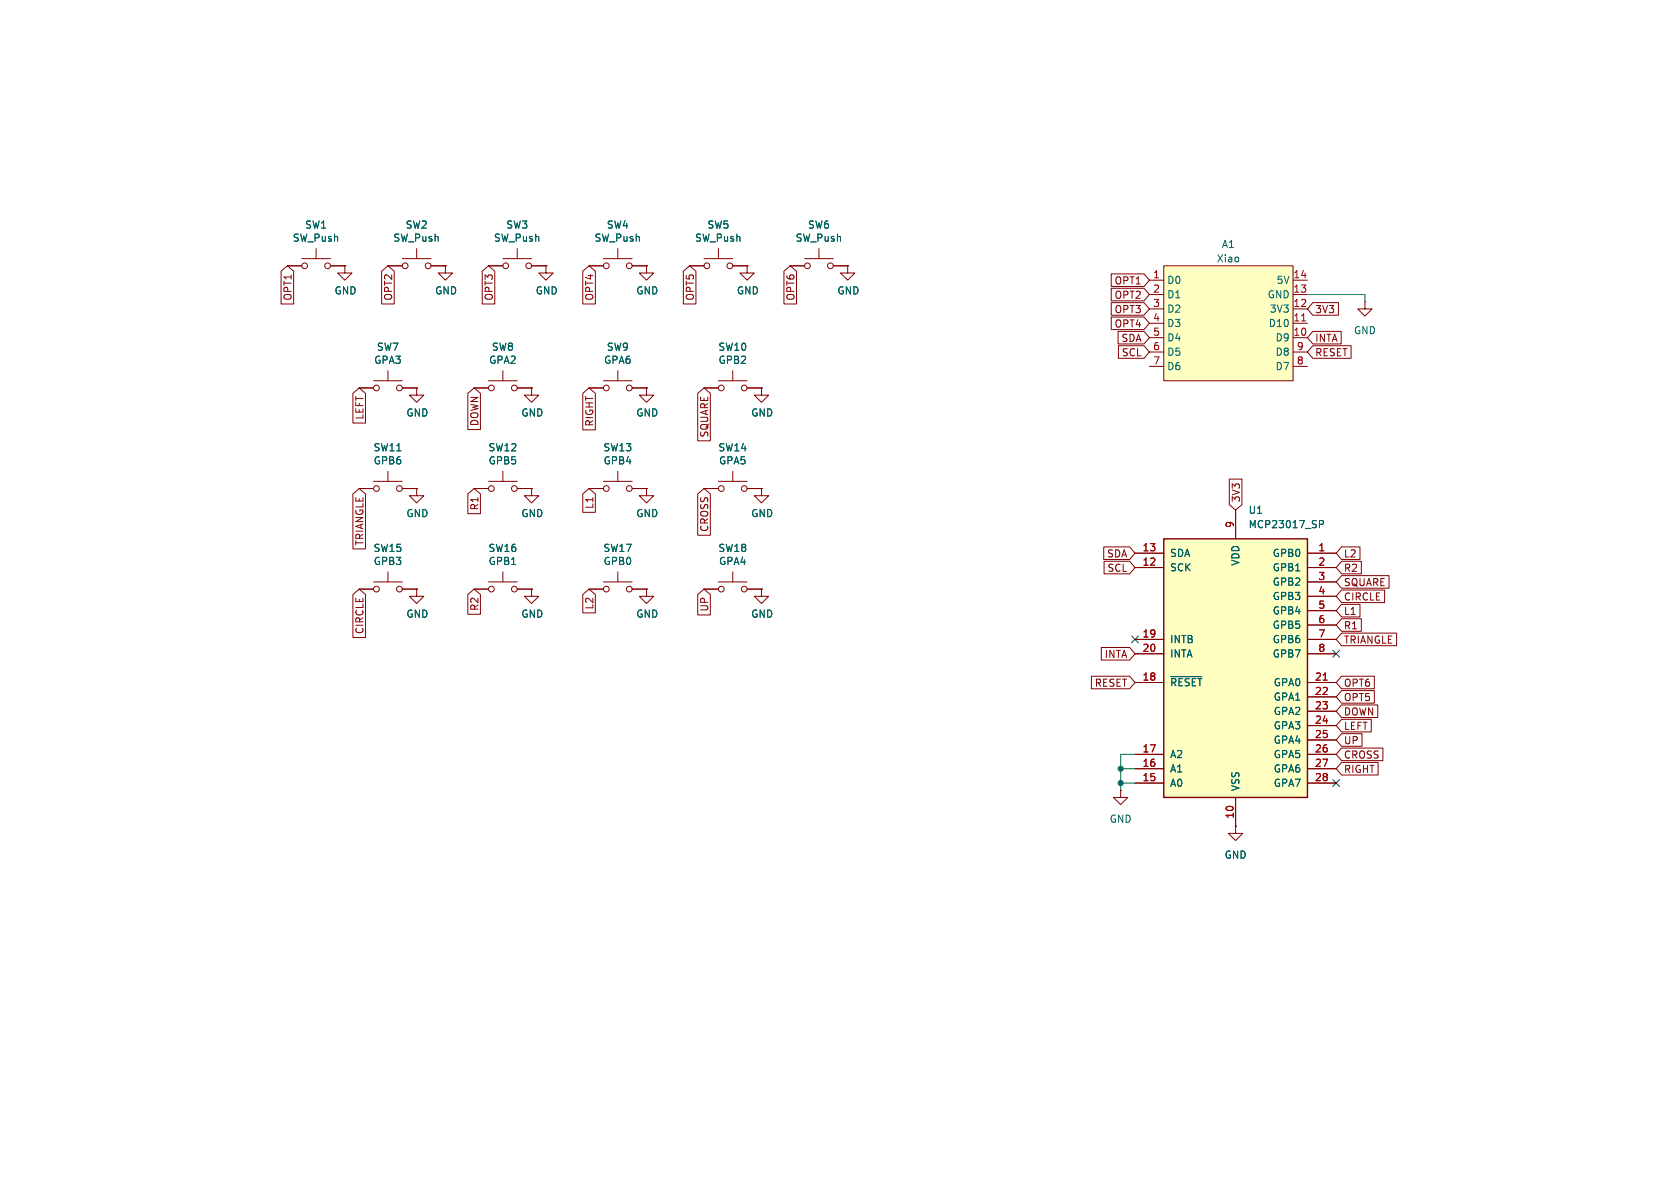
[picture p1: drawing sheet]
<svg xmlns="http://www.w3.org/2000/svg" width="297mm" height="210mm" viewBox="0 0 297 210" stroke-linecap="round" stroke-linejoin="round" font-family="sans-serif">
<path d="M134.6 68.6v1.3h1.3l-1.3 1.2-1.3-1.2h1.3M134.6 68.6h.1M114.3 86.4v1.2h1.3l-1.3 1.3-1.3-1.3h1.3M114.3 86.4h.1M114.3 104.1v1.3h1.3l-1.3 1.3-1.3-1.3h1.3M114.3 104.1h.1" fill="none" stroke="#840000" stroke-width=".18"/>
<path d="M205.7 47h22.9v20.3h-22.9z" fill="#ffffc2"/>
<g fill="none" stroke="#840000" stroke-width=".18">
<path d="M50.8 47h2.5M53.3 45.7h5.1M55.9 43.9v1.8M58.4 47h2.6M61 47v1.3h1.2l-1.2 1.2-1.3-1.2h1.3M61 47h.1M149.9 47v1.3h1.2l-1.2 1.2-1.3-1.2h1.3M149.9 47h.1M203.2 49.5h2.5M203.2 59.7h2.5M203.2 57.2h2.5M203.2 54.6h2.5"/>
<path d="M203.2 52.1h2.5M205.7 47h22.9v20.3h-22.9zM228.6 49.5h2.5M228.6 59.7h2.5M228.6 57.2h2.5M228.6 54.6h2.5M228.6 52.1h2.5M104.1 68.6h2.6M106.7 67.3h5.1M109.2 65.5v1.8M111.8 68.6h2.5M114.3 68.6v1.3h1.3l-1.3 1.2-1.3-1.2h1.3"/>
<path d="M114.3 68.6h.1M124.5 68.6h2.5M127 67.3h5.1M129.5 65.5v1.8M132.1 68.6h2.5M203.2 62.2h2.5M203.2 64.8h2.5M228.6 62.2h2.5M228.6 64.8h2.5M104.1 86.4h2.6M106.7 85.1h5.1M109.2 83.3v1.8"/>
<path d="M111.8 86.4h2.5M124.5 86.4h2.5M127 85.1h5.1M129.5 83.3v1.8M132.1 86.4h2.5M104.1 104.1h2.6M106.7 102.9h5.1M109.2 101.1v1.8M111.8 104.1h2.5"/>
<circle cx="53.8" cy="47" r=".51"/>
<circle cx="57.9" cy="47" r=".51"/>
<circle cx="107.2" cy="68.6" r=".51"/>
<circle cx="111.3" cy="68.6" r=".51"/>
<circle cx="127.5" cy="68.6" r=".51"/>
<circle cx="131.6" cy="68.6" r=".51"/>
<circle cx="107.2" cy="86.4" r=".51"/>
<circle cx="111.3" cy="86.4" r=".51"/>
<circle cx="127.5" cy="86.4" r=".51"/>
<circle cx="131.6" cy="86.4" r=".51"/>
<circle cx="107.2" cy="104.1" r=".51"/>
<circle cx="111.3" cy="104.1" r=".51"/>
</g>
<path d="M230.1 56.7h.7" fill="none" stroke="#a90000" stroke-width=".18"/>
<path d="M205.7 95.3h25.4v45.7h-25.4z" fill="#ffffc2"/>
<path d="M205.7 95.3h25.4v45.7h-25.4z" fill="none" stroke="#840000" stroke-width=".25"/>
<g fill="none" stroke="#840000" stroke-width=".18">
<path d="M49.7 47.9l1.1-.9 1.1 .9v5.8h-2.2zM50.8 47h2.5M58.4 47h2.6M61 47h.1M67.5 47.9l1.1-.9 1.1 .9v5.8h-2.2zM68.6 47h2.5M71.1 45.7h5.1M73.7 43.9v1.8M76.2 47h2.5M78.7 47v1.3h1.3l-1.3 1.2-1.2-1.2h1.2M78.7 47h.1M85.2 47.9l1.2-.9 1.1 .9v5.8h-2.3z"/>
<path d="M86.4 47h2.5M88.9 45.7h5.1M91.4 43.9v1.8M94 47h2.5M96.5 47v1.3h1.3l-1.3 1.2-1.3-1.2h1.3M96.5 47h.1M103 47.9l1.1-.9 1.2 .9v5.8h-2.3zM104.1 47h2.6M106.7 45.7h5.1M109.2 43.9v1.8M111.8 47h2.5M114.3 47v1.3h1.3l-1.3 1.2-1.3-1.2h1.3"/>
<path d="M114.3 47h.1M120.8 47.9l1.1-.9 1.1 .9v5.8h-2.2zM121.9 47h2.6M124.5 45.7h5M127 43.9v1.8M129.5 47h2.6M132.1 47v1.3h1.2l-1.2 1.2-1.3-1.2h1.3M132.1 47h.1M138.6 47.9l1.1-.9 1.1 .9v5.8h-2.2zM139.7 47h2.5M142.2 45.7h5.1M144.8 43.9v1.8"/>
<path d="M147.3 47h2.6M149.9 47h.1M196.5 48.4h5.7l1 1.1-1 1.1h-5.7zM196.5 53.5h5.7l1 1.1-1 1.1h-5.7zM196.5 51h5.7l1 1.1-1 1.1h-5.7zM196.5 56h5.7l1 1.2-1 1.1h-5.7zM197.7 58.6h4.5l1 1.1-1 1.1h-4.5zM232.1 53.5h4.5v2.2h-4.5l-1-1.1zM232.1 58.6h5v2.2h-5l-1-1.1zM241.3 53.3v1.3h1.3l-1.3 1.3-1.3-1.3h1.3M241.3 53.3h.1M62.4 69.5l1.1-.9 1.1 .9v5.3h-2.2z"/>
<path d="M63.5 68.6h2.5M66 67.3h5.1M68.6 65.5v1.8M71.1 68.6h2.6M73.7 68.6v1.3h1.2l-1.2 1.2-1.3-1.2h1.3M73.7 68.6h.1M82.7 69.5l1.1-.9 1.1 .9v6.4h-2.2zM83.8 68.6h2.6M86.4 67.3h5M88.9 65.5v1.8M91.4 68.6h2.6M94 68.6v1.3h1.2l-1.2 1.2-1.3-1.2h1.3"/>
<path d="M94 68.6h.1M103 69.5l1.1-.9 1.2 .9v6.5h-2.3zM104.1 68.6h2.6M111.8 68.6h2.5M114.3 68.6h.1M123.3 69.5l1.2-.9 1.1 .9v8.4h-2.3zM124.5 68.6h2.5M132.1 68.6h2.5M134.6 68.6h.1M197.7 61.1h4.5l1 1.1-1 1.1h-4.5zM232.1 61.1h6.8v2.2h-6.8l-1-1.1zM62.4 87.3l1.1-.9 1.1 .9v9.7h-2.2z"/>
<path d="M63.5 86.4h2.5M66 85.1h5.1M68.6 83.3v1.8M71.1 86.4h2.6M73.7 86.4v1.2h1.2l-1.2 1.3-1.3-1.3h1.3M73.7 86.4h.1M82.7 87.3l1.1-.9 1.1 .9v3.5h-2.2zM83.8 86.4h2.6M86.4 85.1h5M88.9 83.3v1.8M91.4 86.4h2.6M94 86.4v1.2h1.2l-1.2 1.3-1.3-1.3h1.3"/>
<path d="M94 86.4h.1M103 87.3l1.1-.9 1.2 .9v3.3h-2.3zM104.1 86.4h2.6M111.8 86.4h2.5M114.3 86.4h.1M123.3 87.3l1.2-.9 1.1 .9v7.3h-2.3zM124.5 86.4h2.5M132.1 86.4h2.5M134.6 86.4v1.2h1.3l-1.3 1.3-1.3-1.3h1.3M134.6 86.4h.1M195.1 96.7h4.6l1 1.1-1 1.1h-4.6zM195.2 99.2h4.5l1 1.1-1 1.1h-4.5z"/>
<path d="M200.7 97.8h5M217.3 84.7h2.3v4.5l-1.2 1-1.1-1zM218.4 90.2v5.1M231.1 97.8h5.1M237.2 99.2h3.5v2.2h-3.5l-1-1.1zM237.2 96.7h3.2v2.2h-3.2l-1-1.1zM62.4 105.1l1.1-1 1.1 1v7.6h-2.2zM63.5 104.1h2.5M66 102.9h5.1M68.6 101.1v1.8M71.1 104.1h2.6M73.7 104.1v1.3h1.2l-1.2 1.3-1.3-1.3h1.3"/>
<path d="M73.7 104.1h.1M82.7 105.1l1.1-1 1.1 1v3.5h-2.2zM83.8 104.1h2.6M86.4 102.9h5M88.9 101.1v1.8M91.4 104.1h2.6M94 104.1v1.3h1.2l-1.2 1.3-1.3-1.3h1.3M94 104.1h.1M103 105.1l1.1-1 1.2 1v3.2h-2.3zM104.1 104.1h2.6M111.8 104.1h2.5M114.3 104.1h.1"/>
<path d="M123.3 105.1l1.2-1 1.1 1v3.6h-2.3zM124.5 104.1h2.5M127 102.9h5.1M129.5 101.1v1.8M132.1 104.1h2.5M134.6 104.1v1.3h1.3l-1.3 1.3-1.3-1.3h1.3M134.6 104.1h.1M192.9 119.5h6.8l1 1.2-1 1.1h-6.8zM194.7 114.5h5l1 1.1-1 1.1h-5zM200.7 100.3h5M200.7 113h5M200.7 115.6h5"/>
<path d="M231.1 100.3h5.1M231.1 113h5.1M231.1 115.6h5.1M231.1 102.9h5.1M231.1 105.4h5.1M231.1 108h5.1M231.1 110.5h5.1M237.2 109.4h3.5v2.2h-3.5l-1-1.1zM237.2 111.9h9.7v2.2h-9.7l-1-1.1zM237.2 104.3h7.6v2.2h-7.6l-1-1.1zM237.2 101.8h8.4v2.2h-8.4l-1-1.1zM237.2 106.8h3.2v2.3h-3.2l-1-1.1z"/>
<path d="M237.2 119.5h5.8v2.3h-5.8l-1-1.1zM198.1 139.7v1.3h1.3l-1.3 1.2-1.3-1.2h1.3M198.1 139.7h.1M200.7 138.4h5M200.7 135.9h5M200.7 133.4h5M200.7 120.7h5M231.1 138.4h5.1M231.1 135.9h5.1M231.1 133.4h5.1M231.1 120.7h5.1M231.1 123.2h5.1"/>
<path d="M231.1 125.7h5.1M231.1 128.3h5.1M231.1 130.8h5.1M237.2 132.2h7.3v2.3h-7.3l-1-1.1zM237.2 122.1h5.8v2.2h-5.8l-1-1.1zM237.2 124.6h6.4v2.2h-6.4l-1-1.1zM237.2 134.8h6.4v2.2h-6.4l-1-1.1zM237.2 127.2h5.2v2.2h-5.2l-1-1.1zM237.2 129.7h3.6v2.2h-3.6l-1-1.1zM218.4 146.1v1.2h1.3l-1.3 1.3-1.2-1.3h1.2M218.4 146.1h.1M218.4 141v5.1"/>
<circle cx="71.6" cy="47" r=".51"/>
<circle cx="75.7" cy="47" r=".51"/>
<circle cx="89.4" cy="47" r=".51"/>
<circle cx="93.5" cy="47" r=".51"/>
<circle cx="107.2" cy="47" r=".51"/>
<circle cx="111.3" cy="47" r=".51"/>
<circle cx="125" cy="47" r=".51"/>
<circle cx="129" cy="47" r=".51"/>
<circle cx="142.7" cy="47" r=".51"/>
<circle cx="146.8" cy="47" r=".51"/>
<circle cx="66.5" cy="68.6" r=".51"/>
<circle cx="70.6" cy="68.6" r=".51"/>
<circle cx="86.9" cy="68.6" r=".51"/>
<circle cx="90.9" cy="68.6" r=".51"/>
<circle cx="66.5" cy="86.4" r=".51"/>
<circle cx="70.6" cy="86.4" r=".51"/>
<circle cx="86.9" cy="86.4" r=".51"/>
<circle cx="90.9" cy="86.4" r=".51"/>
<circle cx="66.5" cy="104.1" r=".51"/>
<circle cx="70.6" cy="104.1" r=".51"/>
<circle cx="86.9" cy="104.1" r=".51"/>
<circle cx="90.9" cy="104.1" r=".51"/>
<circle cx="127.5" cy="104.1" r=".51"/>
<circle cx="131.6" cy="104.1" r=".51"/>
</g>
<path d="M233.3 92h.4l.3 .3-.1 .3-.6 .1M207 119.6h5.5" fill="none" stroke="#006464" stroke-width=".18"/>
<path d="M233.9 120.2h.7" fill="none" stroke="#a90000" stroke-width=".18"/>
<path d="M231.1 52.1h10.2v1.2M198.1 138.4h2.6M198.1 135.9h2.6M200.7 133.4h-2.6v6.3" fill="none" stroke="#009600" stroke-width=".18"/>
<path d="M200.1 112.4l1.2 1.2M201.3 112.4l-1.2 1.2M235.6 115l1.2 1.2M236.8 115l-1.2 1.2M235.6 137.8l1.2 1.2M236.8 137.8l-1.2 1.2" fill="none" stroke="#000084" stroke-width=".18"/>
<g fill="#009600" stroke="#009600" stroke-width=".18">
<circle cx="198.1" cy="138.4" r=".46"/>
<circle cx="198.1" cy="135.9" r=".46"/>
</g>
<g font-size="1.8" fill="#006464">
<text x="53.8" y="40.6">SW1</text>
<text x="71.6" y="40.6">SW2</text>
<text x="89.4" y="40.6">SW3</text>
<text x="107.2" y="40.6">SW4</text>
<text x="125" y="40.6">SW5</text>
<text x="142.7" y="40.6">SW6</text>
<text x="51.7" y="42.9">SW_Push</text>
<text x="69.4" y="42.9">SW_Push</text>
<text x="87.2" y="42.9">SW_Push</text>
<text x="105" y="42.9">SW_Push</text>
<text x="122.8" y="42.9">SW_Push</text>
<text x="140.6" y="42.9">SW_Push</text>
<text x="215" y="46.6">Xiao</text>
<text x="215.9" y="44">A1</text>
<text x="59.1" y="52.2">GND</text>
<text x="76.8" y="52.2">GND</text>
<text x="94.6" y="52.2">GND</text>
<text x="112.4" y="52.2">GND</text>
<text x="130.2" y="52.2">GND</text>
<text x="148" y="52.2">GND</text>
<text x="206.2" y="50.4">D0</text>
<text x="206.2" y="52.9">D1</text>
<text x="224" y="52.9">GND</text>
<text x="225.6" y="50.4">5V</text>
<text x="206.2" y="55.5">D2</text>
<text x="206.2" y="58">D3</text>
<text x="224.2" y="58">D10</text>
<text x="224.4" y="55.5">3V3</text>
<text x="239.3" y="59.3">GND</text>
<text x="66.1" y="64.5">GPA3</text>
<text x="66.5" y="62.2">SW7</text>
<text x="86.4" y="64.5">GPA2</text>
<text x="86.9" y="62.2">SW8</text>
<text x="106.7" y="64.5">GPA6</text>
<text x="107.2" y="62.2">SW9</text>
<text x="126.9" y="62.2">SW10</text>
<text x="126.9" y="64.5">GPB2</text>
<text x="206.2" y="60.6">D4</text>
<text x="206.2" y="63.1">D5</text>
<text x="206.2" y="65.6">D6</text>
<text x="225.4" y="60.6">D9</text>
<text x="225.4" y="65.6">D7</text>
<text x="225.4" y="63.1">D8</text>
<text x="71.8" y="73.8">GND</text>
<text x="92.1" y="73.8">GND</text>
<text x="112.4" y="73.8">GND</text>
<text x="132.7" y="73.8">GND</text>
<text x="65.9" y="80">SW11</text>
<text x="66" y="82.3">GPB6</text>
<text x="86.3" y="80">SW12</text>
<text x="86.3" y="82.3">GPB5</text>
<text x="106.6" y="80">SW13</text>
<text x="106.6" y="82.3">GPB4</text>
<text x="126.9" y="80">SW14</text>
<text x="127" y="82.3">GPA5</text>
<text x="71.8" y="91.6">GND</text>
<text x="92.1" y="91.6">GND</text>
<text x="112.4" y="91.6">GND</text>
<text x="132.7" y="91.6">GND</text>
<text x="220.6" y="91">U1</text>
<text x="220.6" y="93.6">MCP23017_SP</text>
<text x="65.9" y="97.8">SW15</text>
<text x="66" y="100.1">GPB3</text>
<text x="86.3" y="97.8">SW16</text>
<text x="86.3" y="100.1">GPB1</text>
<text x="106.6" y="97.8">SW17</text>
<text x="106.6" y="100.1">GPB0</text>
<text x="126.9" y="97.8">SW18</text>
<text x="127" y="100.1">GPA4</text>
<text x="206.8" y="101.2">SCK</text>
<text x="206.8" y="98.7">SDA</text>
<text x="219.3" y="100.1" transform="rotate(-90 219.3 100.1)">VDD</text>
<text x="224.9" y="98.7">GPB0</text>
<text x="224.9" y="101.2">GPB1</text>
<text x="224.9" y="103.7">GPB2</text>
<text x="224.9" y="106.3">GPB3</text>
<text x="71.8" y="109.4">GND</text>
<text x="92.1" y="109.4">GND</text>
<text x="112.4" y="109.4">GND</text>
<text x="132.7" y="109.4">GND</text>
<text x="206.8" y="113.9">INTB</text>
<text x="224.9" y="108.8">GPB4</text>
<text x="224.9" y="111.4">GPB5</text>
<text x="224.9" y="113.9">GPB6</text>
<text x="206.8" y="116.4">INTA</text>
<text x="224.9" y="116.4">GPB7</text>
<text x="206.8" y="121.5">~{RESET}</text>
<text x="225.1" y="121.5">GPA0</text>
<text x="225.1" y="124.1">GPA1</text>
<text x="225.1" y="126.6">GPA2</text>
<text x="225.1" y="129.1">GPA3</text>
<text x="225.1" y="131.7">GPA4</text>
<text x="206.8" y="136.8">A1</text>
<text x="206.8" y="134.2">A2</text>
<text x="225.1" y="134.2">GPA5</text>
<text x="225.1" y="136.8">GPA6</text>
<text x="206.8" y="139.3">A0</text>
<text x="219.3" y="140" transform="rotate(-90 219.3 140)">VSS</text>
<text x="225.1" y="139.3">GPA7</text>
<text x="196.1" y="145.6">GND</text>
<text x="216.4" y="152">GND</text>
</g>
<g font-size="1.8" fill="#840000">
<text x="51.8" y="53.2" transform="rotate(-90 51.8 53.2)">OPT1</text>
<text x="69.5" y="53.2" transform="rotate(-90 69.5 53.2)">OPT2</text>
<text x="87.3" y="53.2" transform="rotate(-90 87.3 53.2)">OPT3</text>
<text x="105.1" y="53.2" transform="rotate(-90 105.1 53.2)">OPT4</text>
<text x="122.9" y="53.2" transform="rotate(-90 122.9 53.2)">OPT5</text>
<text x="140.7" y="53.2" transform="rotate(-90 140.7 53.2)">OPT6</text>
<text x="196.9" y="50.5">OPT1</text>
<text x="196.9" y="53">OPT2</text>
<text x="196.9" y="55.6">OPT3</text>
<text x="196.9" y="58.1">OPT4</text>
<text x="232.4" y="55.6">3V3</text>
<text x="198.2" y="60.6">SDA</text>
<text x="198.2" y="63.2">SCL</text>
<text x="232.4" y="63.2">RESET</text>
<text x="232.4" y="60.6">INTA</text>
<text x="64.5" y="74.3" transform="rotate(-90 64.5 74.3)">LEFT</text>
<text x="84.8" y="75.4" transform="rotate(-90 84.8 75.4)">DOWN</text>
<text x="105.1" y="75.5" transform="rotate(-90 105.1 75.5)">RIGHT</text>
<text x="125.4" y="77.4" transform="rotate(-90 125.4 77.4)">SQUARE</text>
<text x="219.4" y="88.9" transform="rotate(-90 219.4 88.9)">3V3</text>
<text x="84.8" y="90.3" transform="rotate(-90 84.8 90.3)">R1</text>
<text x="105.1" y="90.1" transform="rotate(-90 105.1 90.1)">L1</text>
<text x="125.4" y="94.1" transform="rotate(-90 125.4 94.1)">CROSS</text>
<text x="64.5" y="96.5" transform="rotate(-90 64.5 96.5)">TRIANGLE</text>
<text x="195.6" y="98.7">SDA</text>
<text x="195.7" y="101.3">SCL</text>
<text x="237.5" y="101.3">R2</text>
<text x="237.5" y="98.7">L2</text>
<text x="105.1" y="107.9" transform="rotate(-90 105.1 107.9)">L2</text>
<text x="237.5" y="106.4">CIRCLE</text>
<text x="237.5" y="103.8">SQUARE</text>
<text x="64.5" y="112.2" transform="rotate(-90 64.5 112.2)">CIRCLE</text>
<text x="84.8" y="108.1" transform="rotate(-90 84.8 108.1)">R2</text>
<text x="125.4" y="108.2" transform="rotate(-90 125.4 108.2)">UP</text>
<text x="237.5" y="111.4">R1</text>
<text x="237.5" y="114">TRIANGLE</text>
<text x="237.5" y="108.9">L1</text>
<text x="195.2" y="116.5">INTA</text>
<text x="193.4" y="121.6">RESET</text>
<text x="237.5" y="121.6">OPT6</text>
<text x="237.5" y="124.1">OPT5</text>
<text x="237.5" y="126.7">DOWN</text>
<text x="237.5" y="129.2">LEFT</text>
<text x="237.5" y="131.8">UP</text>
<text x="237.5" y="134.3">CROSS</text>
<text x="237.5" y="136.8">RIGHT</text>
</g>
<g font-size="1.8" fill="#a90000">
<text x="203.8" y="49.3">1</text>
<text x="203.8" y="51.8">2</text>
<text x="228.6" y="51.8">13</text>
<text x="228.6" y="49.3">14</text>
<text x="203.8" y="54.4">3</text>
<text x="203.8" y="56.9">4</text>
<text x="203.8" y="59.4">5</text>
<text x="228.6" y="59.4">10</text>
<text x="228.6" y="56.9">11</text>
<text x="228.6" y="54.4">12</text>
<text x="203.8" y="62">6</text>
<text x="203.8" y="64.5">7</text>
<text x="229.2" y="64.5">8</text>
<text x="229.2" y="62">9</text>
<text x="218.2" y="93.4" transform="rotate(-90 218.2 93.4)">9</text>
<text x="201.9" y="100.1">12</text>
<text x="201.9" y="97.5">13</text>
<text x="233" y="97.5">1</text>
<text x="233" y="100.1">2</text>
<text x="233" y="102.6">3</text>
<text x="233" y="105.2">4</text>
<text x="233" y="107.7">5</text>
<text x="201.9" y="112.8">19</text>
<text x="233" y="110.2">6</text>
<text x="233" y="112.8">7</text>
<text x="201.9" y="115.3">20</text>
<text x="233" y="115.3">8</text>
<text x="201.9" y="120.4">18</text>
<text x="232.4" y="120.4">21</text>
<text x="232.4" y="122.9">22</text>
<text x="232.4" y="125.5">23</text>
<text x="232.4" y="128">24</text>
<text x="232.4" y="130.6">25</text>
<text x="201.9" y="135.6">16</text>
<text x="201.9" y="133.1">17</text>
<text x="232.4" y="133.1">26</text>
<text x="232.4" y="135.6">27</text>
<text x="201.9" y="138.2">15</text>
<text x="232.4" y="138.2">28</text>
<text x="218.2" y="144.8" transform="rotate(-90 218.2 144.8)">10</text>
</g>
</svg>
